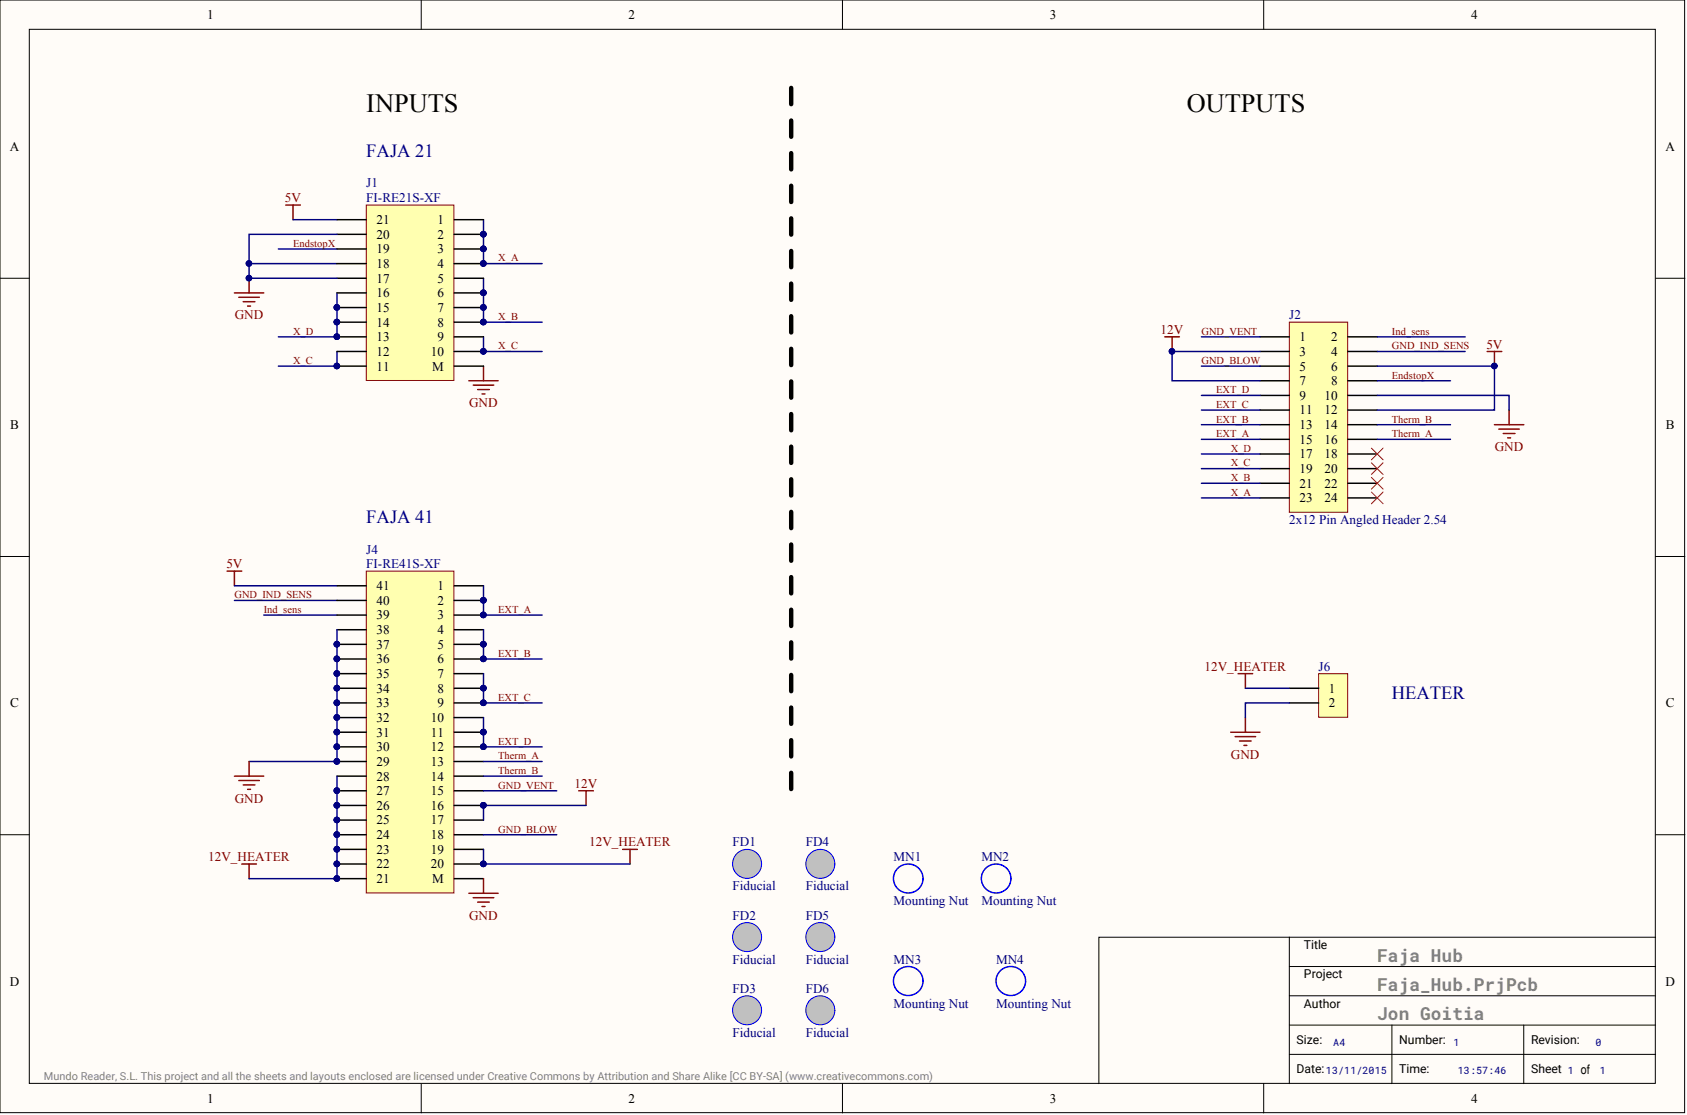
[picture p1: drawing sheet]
<svg xmlns="http://www.w3.org/2000/svg" width="292mm" height="193mm" viewBox="0 0 292 193" stroke-linecap="round" stroke-linejoin="round" font-family="sans-serif">
<g fill="#fffcf8" stroke="#000" stroke-width=".17">
<path d="M0 0h291.7v192.6h-291.7z"/>
<path d="M5.1 5.1h281.5v182.4h-281.5z"/>
</g>
<g fill="none" stroke="#000" stroke-width=".17">
<path d="M72.9 0v5.1M145.9 0v5.1M218.8 0v5.1M0 48.2h5.1M286.7 48.2h5M0 96.3h5.1M286.7 96.3h5M0 144.5h5.1M286.7 144.5h5M223.2 162.2h-32.9v25.3M223.2 172.3h63.5M223.2 167.3h63.5"/>
<path d="M223.2 177.4h63.5M241 177.4v10.1M263.8 177.4v10.1M286.7 162.2h-63.5v25.3M72.9 187.5v5.1M145.9 187.5v5.1M218.8 187.5v5.1M223.2 182.5h63.5"/>
</g>
<circle cx="129.4" cy="149.5" r="2.51" fill="#c0c0c0" stroke="#00f" stroke-width=".17"/>
<g fill="none" stroke="#800000" stroke-width=".25">
<path d="M49.5 35.5h2.5M50.7 35.5v2.5M40.6 50.7h5.1M41.4 51.5h3.5M42.1 52.2h2M42.9 53h.5M43.1 48.2v2.5M81.2 65.9h5.1M81.9 66.7h3.6M82.7 67.4h2M83.5 68.2h.5M83.7 63.4v2.5"/>
<path d="M39.3 98.8h2.6M40.6 98.8v2.6M100.2 136.9h2.5M101.5 136.9v2.5M107.8 147h2.6M109.1 147v2.5"/>
</g>
<path d="M50.7 38h7.6M83.7 38v7.6h10.2M43.1 45.6h15.2M48.2 43.1h10.1M58.3 50.7v7.6h-10.1M83.7 58.3v2.5h10.2M83.7 48.2v7.6h10.2M58.3 60.8v2.6h-10.1M40.6 103.9h17.7M40.6 101.4h17.7M45.7 106.4h12.6" fill="none" stroke="#000080" stroke-width=".25"/>
<g fill="#000080" stroke="#000080" stroke-width=".17">
<circle cx="43.1" cy="48.1" r=".48"/>
<circle cx="43.1" cy="45.6" r=".48"/>
<circle cx="58.3" cy="53.2" r=".48"/>
<circle cx="58.3" cy="55.7" r=".48"/>
<circle cx="58.3" cy="58.3" r=".48"/>
<circle cx="58.3" cy="63.3" r=".48"/>
<circle cx="83.7" cy="60.8" r=".48"/>
<circle cx="83.7" cy="55.7" r=".48"/>
<circle cx="83.7" cy="53.2" r=".48"/>
<circle cx="83.7" cy="50.7" r=".48"/>
<circle cx="83.7" cy="45.6" r=".48"/>
<circle cx="83.7" cy="43.1" r=".48"/>
<circle cx="83.7" cy="40.5" r=".48"/>
</g>
<path d="M63.4 98.8h15.2v55.8h-15.2z" fill="#ffffb0" stroke="#800000" stroke-width=".17"/>
<g fill="none" stroke="#000" stroke-width=".25">
<path d="M58.3 101.4h5.1M58.3 103.9h5.1M58.3 106.4h5.1M58.3 109h5.1M58.3 111.5h5.1M58.3 114.1h5.1M58.3 116.6h5.1M58.3 119.1h5.1M78.6 101.4h5.1M78.6 103.9h5.1M78.6 106.4h5.1M78.6 109h5.1"/>
<path d="M78.6 111.5h5.1M78.6 114.1h5.1M78.6 116.6h5.1M78.6 119.1h5.1M58.3 121.7h5.1M58.3 124.2h5.1M58.3 126.7h5.1M58.3 129.3h5.1M58.3 131.8h5.1M58.3 134.3h5.1M58.3 136.9h5.1M58.3 139.4h5.1"/>
<path d="M78.6 121.7h5.1M78.6 124.2h5.1M78.6 126.7h5.1M78.6 129.3h5.1M78.6 131.8h5.1M78.6 134.3h5.1M78.6 136.9h5.1M78.6 139.4h5.1M58.3 141.9h5.1M58.3 144.5h5.1M58.3 147h5.1M58.3 149.5h5.1"/>
<path d="M58.3 152.1h5.1M78.6 141.9h5.1M78.6 144.5h5.1M78.6 147h5.1M78.6 149.5h5.1M78.6 152.1h5.1"/>
</g>
<g fill="#000080" stroke="#000080" stroke-width=".17">
<circle cx="83.7" cy="103.9" r=".48"/>
<circle cx="83.7" cy="106.4" r=".48"/>
<circle cx="83.7" cy="111.5" r=".48"/>
<circle cx="83.7" cy="114" r=".48"/>
<circle cx="83.7" cy="119.1" r=".48"/>
<circle cx="83.7" cy="121.6" r=".48"/>
<circle cx="83.7" cy="126.7" r=".48"/>
<circle cx="83.7" cy="129.2" r=".48"/>
<circle cx="83.7" cy="139.4" r=".48"/>
<circle cx="83.7" cy="149.5" r=".48"/>
<circle cx="58.3" cy="152" r=".48"/>
<circle cx="58.3" cy="149.5" r=".48"/>
<circle cx="58.3" cy="147" r=".48"/>
<circle cx="58.3" cy="144.4" r=".48"/>
<circle cx="58.3" cy="141.9" r=".48"/>
<circle cx="58.3" cy="139.4" r=".48"/>
<circle cx="58.3" cy="136.8" r=".48"/>
<circle cx="58.3" cy="131.8" r=".48"/>
<circle cx="58.3" cy="129.2" r=".48"/>
<circle cx="58.3" cy="126.7" r=".48"/>
<circle cx="58.3" cy="124.2" r=".48"/>
<circle cx="58.3" cy="121.6" r=".48"/>
<circle cx="58.3" cy="119.1" r=".48"/>
<circle cx="58.3" cy="116.6" r=".48"/>
<circle cx="58.3" cy="114" r=".48"/>
<circle cx="58.3" cy="111.5" r=".48"/>
</g>
<path d="M258.8 73.5h5M259.5 74.3h3.6M260.3 75h2M261 75.8h.6M261.3 71v2.5" fill="none" stroke="#800000" stroke-width=".25"/>
<path d="M137 15.2v121.7" fill="none" stroke="#000" stroke-width=".76" stroke-dasharray="2.8 2.8"/>
<path d="M228.3 116.6h5v7.5h-5z" fill="#ffffb0" stroke="#800000" stroke-width=".17"/>
<path d="M223.2 119.1h5.1M223.2 121.7h5.1" fill="none" stroke="#000" stroke-width=".25"/>
<g fill="none" stroke="#800000" stroke-width=".25">
<path d="M214.4 116.6h2.5M215.6 116.6v2.5M40.6 134.3h5.1M41.4 135.1h3.5M42.1 135.8h2M42.9 136.6h.5M43.1 131.8v2.5M213.1 126.7h5.1M213.9 127.5h3.5M214.6 128.2h2M215.4 129h.5M215.6 124.2v2.5"/>
<path d="M41.9 149.5h2.5M43.1 149.5v2.6M81.2 154.6h5.1M81.9 155.4h3.6M82.7 156.1h2M83.5 156.9h.5M83.7 152.1v2.5"/>
</g>
<g fill="none" stroke="#000080" stroke-width=".25">
<path d="M58.3 109v22.8h-15.2M83.7 101.4v5h10.2M83.7 116.6v5.1h10.2M83.7 109v5.1h10.2M215.6 119.1h7.6M58.3 134.3v17.8h-15.2M83.7 124.2v5.1h10.2M83.7 131.8h10.2M83.7 134.3h10.2M83.7 136.9h12.7M101.5 139.4h-17.8v2.5M223.2 121.7h-7.6v2.5"/>
<path d="M83.7 147v2.5h25.4M83.7 144.5h12.7"/>
</g>
<g fill="none" stroke="#00f" stroke-width=".25">
<path d="M159.8 152.1a2.56 2.56 0 0 0-3.6-2.4 2.56 2.56 0 0 0-.6 4.3 2.56 2.56 0 0 0 4.1-1.3l.1-.6M175 152.1a2.56 2.56 0 0 0-3.6-2.4 2.56 2.56 0 0 0-.6 4.3 2.56 2.56 0 0 0 4.2-1.3v-.6"/>
<circle cx="157.3" cy="169.8" r="2.54"/>
<circle cx="175" cy="169.8" r="2.54"/>
</g>
<g fill="#000080" stroke="#000080" stroke-width=".17">
<circle cx="83.7" cy="106.4" r=".48"/>
<circle cx="83.7" cy="103.9" r=".48"/>
<circle cx="83.7" cy="129.2" r=".48"/>
<circle cx="83.7" cy="126.7" r=".48"/>
<circle cx="83.7" cy="119.1" r=".48"/>
<circle cx="83.7" cy="121.6" r=".48"/>
<circle cx="83.7" cy="111.5" r=".48"/>
<circle cx="83.7" cy="114" r=".48"/>
<circle cx="83.7" cy="139.4" r=".48"/>
<circle cx="83.7" cy="149.5" r=".48"/>
<circle cx="58.3" cy="152" r=".48"/>
<circle cx="58.3" cy="149.5" r=".48"/>
<circle cx="58.3" cy="147" r=".48"/>
<circle cx="58.3" cy="144.4" r=".48"/>
<circle cx="58.3" cy="141.9" r=".48"/>
<circle cx="58.3" cy="139.4" r=".48"/>
<circle cx="58.3" cy="136.8" r=".48"/>
<circle cx="58.3" cy="111.5" r=".48"/>
<circle cx="58.3" cy="114" r=".48"/>
<circle cx="58.3" cy="116.6" r=".48"/>
<circle cx="58.3" cy="119.1" r=".48"/>
<circle cx="58.3" cy="121.6" r=".48"/>
<circle cx="58.3" cy="124.2" r=".48"/>
<circle cx="58.3" cy="126.7" r=".48"/>
<circle cx="58.3" cy="129.2" r=".48"/>
<circle cx="58.3" cy="131.8" r=".48"/>
</g>
<path d="M223.2 55.8h10.1v32.9h-10.1z" fill="#ffffb0" stroke="#800000" stroke-width=".17"/>
<g fill="none" stroke="#000" stroke-width=".25">
<path d="M218.2 58.3h5M233.4 58.3h5.1M218.2 60.8h5M218.2 63.4h5M218.2 65.9h5M218.2 68.4h5M218.2 71h5M218.2 73.5h5M218.2 76h5M218.2 78.6h5M233.4 60.8h5.1M233.4 63.4h5.1"/>
<path d="M233.4 65.9h5.1M233.4 68.4h5.1M233.4 71h5.1M233.4 73.5h5.1M233.4 76h5.1M233.4 78.6h5.1M218.2 81.1h5M218.2 83.6h5M218.2 86.2h5M233.4 81.1h5.1M233.4 83.6h5.1M233.4 86.2h5.1"/>
</g>
<g fill="none" stroke="#000080" stroke-width=".25">
<path d="M208 58.3h10.2M238.5 58.3h15.2M208 63.4h10.2M208 68.4h10.2M208 76h10.2M208 71h10.2M208 73.5h10.2M208 78.6h10.2M218.2 60.8h-15.3v5.1h15.3M238.5 63.4h20.3v7.6h-20.3M238.5 68.4h22.8v2.6M238.5 76h12.6"/>
<path d="M238.5 73.5h12.6M238.5 65.9h12.6M238.5 60.8h15.2M208 81.1h10.2M208 86.2h10.2M208 83.6h10.2"/>
</g>
<path d="M237.5 77.6l2 2M239.5 77.6l-2 2M237.5 80.1l2 2M237.5 82.6l2 2.1M237.5 85.2l2 2M239.5 80.1l-2 2M239.5 82.6l-2 2.1M239.5 85.2l-2 2" fill="none" stroke="#f00" stroke-width=".17"/>
<path d="M201.7 58.3h2.5M202.9 58.3v2.5M257.5 60.8h2.5M258.8 60.8v2.6" fill="none" stroke="#800000" stroke-width=".25"/>
<g fill="#000080" stroke="#000080" stroke-width=".17">
<circle cx="202.9" cy="60.8" r=".48"/>
<circle cx="258.7" cy="63.3" r=".48"/>
</g>
<g fill="#c0c0c0" stroke="#00f" stroke-width=".17">
<circle cx="129.4" cy="162.2" r="2.51"/>
<circle cx="129.4" cy="174.9" r="2.51"/>
<circle cx="142" cy="149.5" r="2.51"/>
<circle cx="142" cy="162.2" r="2.51"/>
<circle cx="142" cy="174.9" r="2.51"/>
</g>
<path d="M63.4 35.5h15.2v30.3h-15.2z" fill="#ffffb0" stroke="#800000" stroke-width=".17"/>
<g fill="none" stroke="#000" stroke-width=".25">
<path d="M58.3 38h5.1M78.6 38h5.1M58.3 40.6h5.1M58.3 43.1h5.1M58.3 45.6h5.1M58.3 48.2h5.1M58.3 50.7h5.1M58.3 53.2h5.1M58.3 55.8h5.1M58.3 58.3h5.1M78.6 40.6h5.1M78.6 43.1h5.1"/>
<path d="M78.6 45.6h5.1M78.6 48.2h5.1M78.6 50.7h5.1M78.6 53.2h5.1M78.6 55.8h5.1M78.6 58.3h5.1M58.3 60.8h5.1M58.3 63.4h5.1M78.6 60.8h5.1M78.6 63.4h5.1"/>
</g>
<g fill="#000080" stroke="#000080" stroke-width=".17">
<circle cx="83.7" cy="40.5" r=".48"/>
<circle cx="83.7" cy="43.1" r=".48"/>
<circle cx="83.7" cy="45.6" r=".48"/>
<circle cx="83.7" cy="50.7" r=".48"/>
<circle cx="83.7" cy="53.2" r=".48"/>
<circle cx="83.7" cy="55.7" r=".48"/>
<circle cx="83.7" cy="60.8" r=".48"/>
<circle cx="58.3" cy="63.3" r=".48"/>
<circle cx="58.3" cy="58.3" r=".48"/>
<circle cx="58.3" cy="55.7" r=".48"/>
<circle cx="58.3" cy="53.2" r=".48"/>
<circle cx="43.1" cy="48.1" r=".48"/>
<circle cx="43.1" cy="45.6" r=".48"/>
</g>
<path d="M58.3 40.6h-15.2v7.6h15.2" fill="none" stroke="#000080" stroke-width=".25"/>
<g font-size="4.6">
<text x="63.4" y="19.3">INPUTS</text>
<text x="205.5" y="19.3">OUTPUTS</text>
</g>
<g font-size="3.2" fill="#000080">
<text x="63.4" y="27.2">FAJA 21</text>
<text x="63.4" y="90.6">FAJA 41</text>
<text x="241" y="121">HEATER</text>
</g>
<g font-size="3.1" fill="#808080">
<text x="238.5" y="166.4">Faja Hub</text>
<text x="238.5" y="171.5">Faja_Hub.PrjPcb</text>
<text x="238.5" y="176.6">Jon Goitia</text>
</g>
<g font-size="2.3">
<text x="35.9" y="3.3">1</text>
<text x="108.8" y="3.3">2</text>
<text x="181.8" y="3.3">3</text>
<text x="254.7" y="3.3">4</text>
<text x="1.7" y="26.1">A</text>
<text x="288.4" y="26.1">A</text>
<text x="65.2" y="41.3">20</text>
<text x="65.2" y="38.8">21</text>
<text x="75.7" y="38.8">1</text>
<text x="75.7" y="41.3">2</text>
<text x="65.2" y="46.4">18</text>
<text x="65.2" y="43.8">19</text>
<text x="75.7" y="43.8">3</text>
<text x="75.7" y="46.4">4</text>
<text x="65.2" y="54">15</text>
<text x="65.2" y="51.5">16</text>
<text x="65.2" y="48.9">17</text>
<text x="75.7" y="48.9">5</text>
<text x="75.7" y="51.5">6</text>
<text x="75.7" y="54">7</text>
<text x="65.2" y="59.1">13</text>
<text x="65.2" y="56.5">14</text>
<text x="75.7" y="56.5">8</text>
<text x="75.7" y="59.1">9</text>
<text x="225" y="59.1">1</text>
<text x="230.5" y="59.1">2</text>
<text x="65.2" y="64.1">11</text>
<text x="65.2" y="61.6">12</text>
<text x="74.6" y="61.6">10</text>
<text x="74.8" y="64.1">M</text>
<text x="225" y="61.6">3</text>
<text x="225" y="64.1">5</text>
<text x="230.5" y="61.6">4</text>
<text x="230.5" y="64.1">6</text>
<text x="225" y="66.7">7</text>
<text x="225" y="69.2">9</text>
<text x="225" y="71.7">11</text>
<text x="229.3" y="69.2">10</text>
<text x="229.3" y="71.7">12</text>
<text x="230.5" y="66.7">8</text>
<text x="1.8" y="74.3">B</text>
<text x="225" y="74.3">13</text>
<text x="225" y="76.8">15</text>
<text x="229.3" y="74.3">14</text>
<text x="229.3" y="76.8">16</text>
<text x="288.4" y="74.3">B</text>
<text x="225" y="79.3">17</text>
<text x="225" y="81.9">19</text>
<text x="229.3" y="79.3">18</text>
<text x="229.3" y="81.9">20</text>
<text x="225" y="84.4">21</text>
<text x="225" y="86.9">23</text>
<text x="229.3" y="84.4">22</text>
<text x="229.3" y="86.9">24</text>
<text x="65.2" y="107.2">39</text>
<text x="65.2" y="104.7">40</text>
<text x="65.2" y="102.1">41</text>
<text x="75.7" y="102.1">1</text>
<text x="75.7" y="104.7">2</text>
<text x="75.7" y="107.2">3</text>
<text x="65.2" y="112.3">37</text>
<text x="65.2" y="109.7">38</text>
<text x="75.7" y="109.7">4</text>
<text x="75.7" y="112.3">5</text>
<text x="65.2" y="119.9">34</text>
<text x="65.2" y="117.3">35</text>
<text x="65.2" y="114.8">36</text>
<text x="75.7" y="114.8">6</text>
<text x="75.7" y="117.3">7</text>
<text x="75.7" y="119.9">8</text>
<text x="230.1" y="119.9">1</text>
<text x="1.8" y="122.4">C</text>
<text x="65.2" y="124.9">32</text>
<text x="65.2" y="122.4">33</text>
<text x="74.6" y="124.9">10</text>
<text x="75.7" y="122.4">9</text>
<text x="230.1" y="122.4">2</text>
<text x="288.4" y="122.4">C</text>
<text x="65.2" y="130">30</text>
<text x="65.2" y="127.5">31</text>
<text x="74.6" y="127.5">11</text>
<text x="74.6" y="130">12</text>
<text x="65.2" y="137.6">27</text>
<text x="65.2" y="135.1">28</text>
<text x="65.2" y="132.6">29</text>
<text x="74.6" y="132.6">13</text>
<text x="74.6" y="135.1">14</text>
<text x="74.6" y="137.6">15</text>
<text x="65.2" y="142.7">25</text>
<text x="65.2" y="140.2">26</text>
<text x="74.6" y="140.2">16</text>
<text x="74.6" y="142.7">17</text>
<text x="65.2" y="147.8">23</text>
<text x="65.2" y="145.2">24</text>
<text x="74.6" y="145.2">18</text>
<text x="74.6" y="147.8">19</text>
<text x="65.2" y="152.8">21</text>
<text x="65.2" y="150.3">22</text>
<text x="74.6" y="150.3">20</text>
<text x="74.8" y="152.8">M</text>
<text x="1.7" y="170.6">D</text>
<text x="288.4" y="170.6">D</text>
<text x="35.9" y="190.8">1</text>
<text x="108.8" y="190.8">2</text>
<text x="181.8" y="190.8">3</text>
<text x="254.7" y="190.8">4</text>
</g>
<g font-size="2.3" fill="#800000">
<text x="49.3" y="35">5V</text>
<text x="40.6" y="55.3">GND</text>
<text x="201" y="57.8">12V</text>
<text x="257.4" y="60.3">5V</text>
<text x="81.2" y="70.5">GND</text>
<text x="258.8" y="78.1">GND</text>
<text x="39.2" y="98.3">5V</text>
<text x="208.6" y="116.1">12V_HEATER</text>
<text x="213.1" y="131.3">GND</text>
<text x="99.5" y="136.4">12V</text>
<text x="40.6" y="138.9">GND</text>
<text x="36.1" y="149">12V_HEATER</text>
<text x="102" y="146.5">12V_HEATER</text>
<text x="81.2" y="159.2">GND</text>
</g>
<g font-size="2.3" fill="#000080">
<text x="63.4" y="32.4">J1</text>
<text x="63.4" y="35">FI-RE21S-XF</text>
<text x="223.2" y="55.3">J2</text>
<text x="63.4" y="95.8">J4</text>
<text x="223.2" y="90.7">2x12 Pin Angled Header 2.54</text>
<text x="63.4" y="98.3">FI-RE41S-XF</text>
<text x="228.3" y="116.1">J6</text>
<text x="126.8" y="146.5">FD1</text>
<text x="139.5" y="146.5">FD4</text>
<text x="154.7" y="149">MN1</text>
<text x="169.9" y="149">MN2</text>
<text x="126.8" y="154.1">Fiducial</text>
<text x="139.5" y="154.1">Fiducial</text>
<text x="126.8" y="159.2">FD2</text>
<text x="139.5" y="159.2">FD5</text>
<text x="154.7" y="156.6">Mounting Nut</text>
<text x="169.9" y="156.6">Mounting Nut</text>
<text x="126.8" y="166.8">Fiducial</text>
<text x="139.5" y="166.8">Fiducial</text>
<text x="154.7" y="166.8">MN3</text>
<text x="172.5" y="166.8">MN4</text>
<text x="126.8" y="171.8">FD3</text>
<text x="139.5" y="171.8">FD6</text>
<text x="126.8" y="179.4">Fiducial</text>
<text x="139.5" y="179.4">Fiducial</text>
<text x="154.7" y="174.4">Mounting Nut</text>
<text x="172.5" y="174.4">Mounting Nut</text>
</g>
<text font-size="2.2" x="273.7" y="185.8">of</text>
<g font-size="2.1">
<text x="225.8" y="164.2">Title</text>
<text x="225.8" y="169.3">Project</text>
<text x="225.8" y="174.4">Author</text>
<text x="224.5" y="180.7">Size:</text>
<text x="224.5" y="185.8">Date:</text>
<text x="242.3" y="180.7">Number:</text>
<text x="242.3" y="185.8">Time:</text>
<text x="265.1" y="180.7">Revision:</text>
<text x="265.1" y="185.8">Sheet</text>
</g>
<text font-size="1.9" fill="#808080" x="7.6" y="186.8">Mundo Reader, S.L. This project and all the sheets and layouts enclosed are licensed under Creative Commons by Attribution and Share Alike [CC BY-SA] (www.creativecommons.com)</text>
<g font-size="1.8" fill="#800000">
<text x="50.7" y="42.7">EndstopX</text>
<text x="86.3" y="45.2">X_A</text>
<text x="50.7" y="57.9">X_D</text>
<text x="86.3" y="55.4">X_B</text>
<text x="208" y="57.9">GND_VENT</text>
<text x="241" y="57.9">Ind_sens</text>
<text x="50.7" y="63">X_C</text>
<text x="86.3" y="60.4">X_C</text>
<text x="208" y="63">GND_BLOW</text>
<text x="241" y="60.4">GND_IND_SENS</text>
<text x="241" y="65.5">EndstopX</text>
<text x="210.6" y="70.6">EXT_C</text>
<text x="210.6" y="68.1">EXT_D</text>
<text x="210.6" y="75.7">EXT_A</text>
<text x="210.6" y="73.1">EXT_B</text>
<text x="241" y="75.7">Therm_A</text>
<text x="241" y="73.1">Therm_B</text>
<text x="213.1" y="83.3">X_B</text>
<text x="213.1" y="80.7">X_C</text>
<text x="213.1" y="78.2">X_D</text>
<text x="213.1" y="85.8">X_A</text>
<text x="40.6" y="103.5">GND_IND_SENS</text>
<text x="45.7" y="106.1">Ind_sens</text>
<text x="86.3" y="106.1">EXT_A</text>
<text x="86.3" y="113.7">EXT_B</text>
<text x="86.3" y="121.3">EXT_C</text>
<text x="86.3" y="131.4">Therm_A</text>
<text x="86.3" y="128.9">EXT_D</text>
<text x="86.3" y="136.5">GND_VENT</text>
<text x="86.3" y="133.9">Therm_B</text>
<text x="86.3" y="144.1">GND_BLOW</text>
</g>
<g font-size="1.7" fill="#000080">
<text x="229.6" y="185.8">13/11/2015</text>
<text x="230.9" y="181">A4</text>
<text x="251.7" y="181">1</text>
<text x="252.4" y="185.8">13:57:46</text>
<text x="271.4" y="185.8">1</text>
<text x="276.3" y="181">0</text>
<text x="277" y="185.8">1</text>
</g>
</svg>
